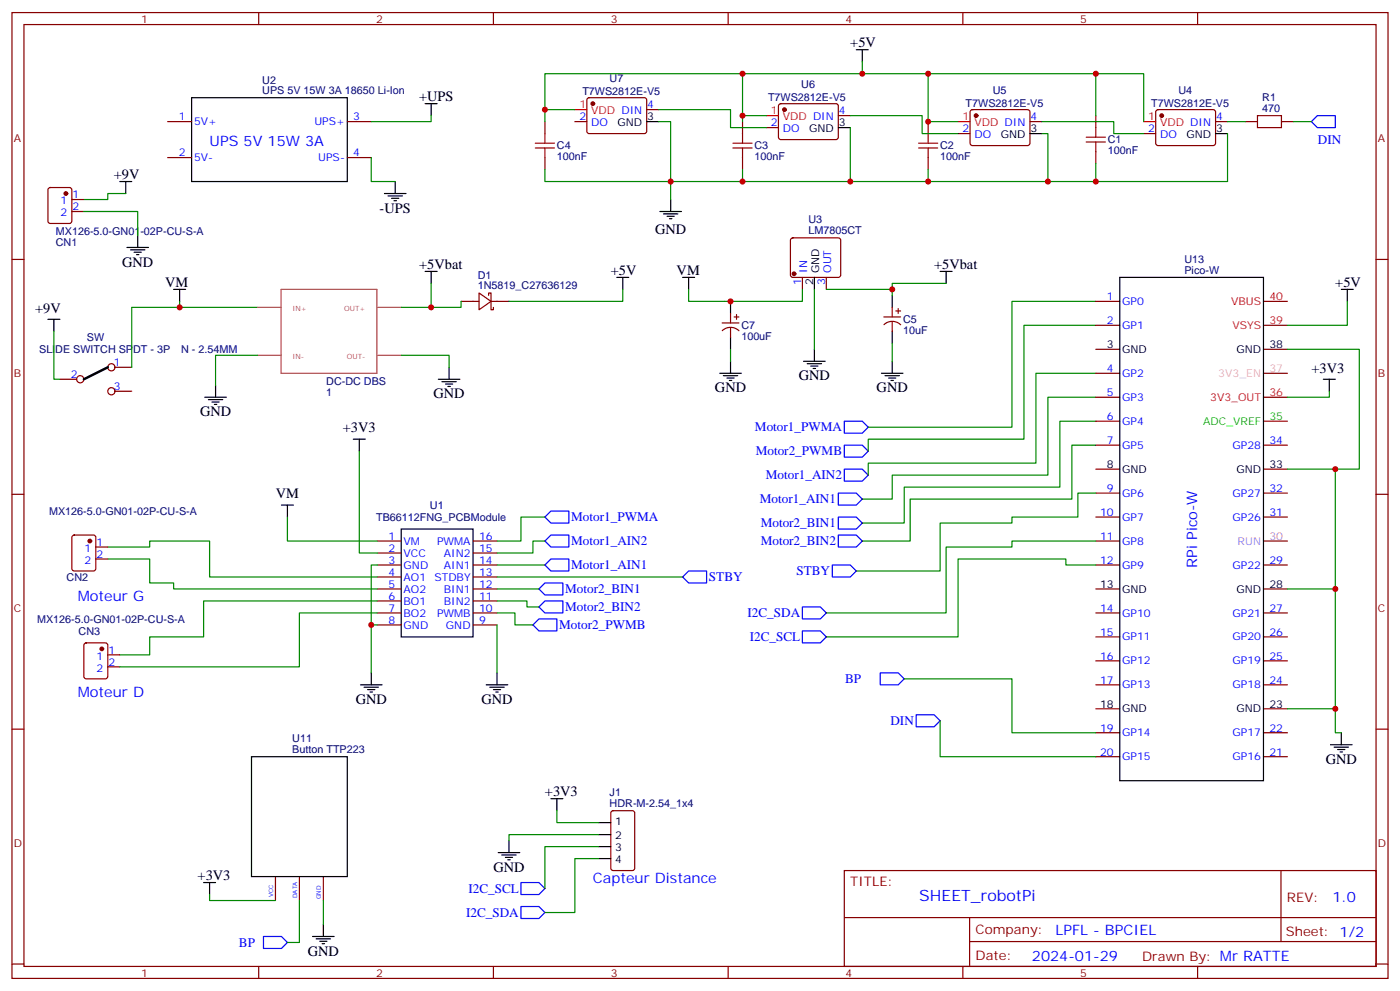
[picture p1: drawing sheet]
<svg xmlns="http://www.w3.org/2000/svg" width="412mm" height="292mm" viewBox="0 0 412 292" stroke-linecap="round" stroke-linejoin="round" font-family="sans-serif">
<g fill="none" stroke="#870000" stroke-width=".35">
<path d="M3.5 3.7h405.4v284.3h-405.4zM7.1 7.2h398.2v277.3h-398.2zM76.2 3.7v3.5M145.3 3.7v3.5M214.5 3.7v3.5M283.6 3.7v3.5M352.8 3.7v3.5M49.4 35.8h7M102.3 35.8h7.1M160.5 35.8v3.5M169.3 35.8h3.6M173.1 29l.5-.2h16.5l.4 .7-.1 9.4-.6 .4h-16.5l-.4-.7v-9.1z"/>
<path d="M190.5 32.3h3.5M218.7 35.8v3.5M225.8 37.6h3.5M229.5 30.7l.5-.2 16.5 .1 .4 .6v9.5l-.7 .4-16.5-.1-.4-.6v-9.2zM246.9 34h3.6M273.4 35.8v3.5M282.2 39.3h3.6M286 32.5l.5-.2h16.5l.4 .7-.1 9.4-.6 .5-16.5-.1-.4-.6v-9.2zM303.4 35.8h3.5M322.8 34v3.6M336.9 39.3h3.5M340.7 32.5l.4-.2h16.5l.5 .7-.1 9.4-.6 .5-16.5-.1-.5-.6v-9.2z"/>
<path d="M358.1 35.8h3.5M366.9 35.8h3.5M377.5 35.8h3.5M14.3 55.4l.5-.2h5.7l.6 .4 .1 9.5-.5 .6-5.9 .1-.6-.5-.1-9.4zM21.2 58.7h3.5M49.4 46.4h7M102.3 46.4h7.1M160.5 46.4v3.5M218.7 46.4v3.5M273.4 46.4v3.5M322.8 44.6v3.6M3.5 76.4h3.6"/>
<path d="M21.2 62.3h3.5M233.1 70.2l.4-.2h13.4l.5 .2 .2 .5v10.3l-.2 .5-.5 .2h-13.4l-.5-.3-.2-.4v-10.3zM405.3 76.4h3.6M135.8 88.7h5.3M141.1 86.3l3.5 2.4-3.5 2.5zM143.9 87v-.7h.7v4.9h.7v-.7M144.6 88.7h5.3M212.7 95.1h5M212.8 97.3a3.5 3.5 0 0 1 4.9 .1M215.2 92.3v2.8M215.2 96.5v2.8M216.3 93.3h1.4"/>
<path d="M217 92.6v1.4M236.4 81.7v3.5M243.4 81.7v3.5M260.3 93.3h5M260.4 95.6a3.5 3.5 0 0 1 4.9 0M262.8 90.5v2.8M262.8 94.7v2.8M263.9 91.5h1.4M264.6 90.8v1.5M322.8 88.7h7M322.8 95.8h7M372.2 88.7h7"/>
<path d="M372.2 95.8h7M17.6 111.7h5M33.9 108.1h4.9M33.9 115.2h4.9M322.8 102.8h7M322.8 109.9h7M322.8 116.9h7M372.2 102.8h7M372.2 109.9h7M372.2 116.9h7M322.8 124h7M322.8 131.1h7"/>
<path d="M322.8 138.1h7M372.2 124h7M372.2 131.1h7M372.2 138.1h7M3.5 145.5h3.6M21.4 157.7l.5-.2h5.6l.7 .4v9.5l-.4 .6-5.9 .1-.7-.5v-9.4zM111.1 159.3h7.1M139.3 159.3h7.1M322.8 159.3h7M322.8 145.2h7M322.8 152.2h7M372.2 159.3h7"/>
<path d="M372.2 145.2h7M372.2 152.2h7M405.3 145.5h3.6M28.2 161h3.5M28.2 164.6h3.5M111.1 162.8h7.1M111.1 166.3h7.1M111.1 169.9h7.1M111.1 173.4h7.1M111.1 176.9h7.1M139.3 162.8h7.1M139.3 166.3h7.1"/>
<path d="M139.3 169.9h7.1M139.3 173.4h7.1M139.3 176.9h7.1M322.8 166.3h7M322.8 173.4h7M372.2 166.3h7M372.2 173.4h7M24.9 189.5l.5-.2h5.6l.7 .4v9.4l-.4 .7h-5.9l-.7-.4v-9.4zM31.7 192.8h3.6M31.7 196.3h3.6M111.1 180.4h7.1M111.1 184h7.1"/>
<path d="M139.3 180.4h7.1M139.3 184h7.1M322.8 180.4h7M322.8 187.5h7M322.8 194.6h7M372.2 180.4h7M372.2 187.5h7M372.2 194.6h7M3.5 214.7h3.6M322.8 201.6h7M322.8 208.7h7M322.8 215.7h7"/>
<path d="M372.2 201.6h7M372.2 208.7h7M372.2 215.7h7M405.3 214.7h3.6M180.2 238.9l.4-.2h5.7l.6 .4 .1 16.5-.5 .6-5.9 .1-.6-.5-.1-16.4zM322.8 222.8h7M372.2 222.8h7M81.1 258.1v7M88.2 258.1v7M95.2 258.1v7M248.7 256.3h156.6v28.2h-156.6zM377.3 256.3v20.9"/>
<path d="M248.7 270.1h156.5M285.6 277.2h119.6M285.6 270.1v14.2M3.5 283.8h3.6M76.2 284.5v3.5M145.3 284.5v3.5M214.5 284.5v3.5M283.6 284.5v3.5M352.8 284.5v3.5M405.3 283.8h3.6"/>
<circle cx="23.6" cy="111.7" r="1.06"/>
<circle cx="32.8" cy="115.2" r="1.06"/>
<circle cx="32.8" cy="108.1" r="1.06"/>
</g>
<g fill="none" stroke="#000" stroke-width=".35">
<path d="M252.2 14.6h3.6M254 14.6v3.6M56.4 28.8h45.9v24.6h-45.9zM125.2 30.5h3.6M127 30.5v3.5M190.5 35.8h3.5M246.9 37.6h3.6M303.4 39.3h3.5M358.1 39.3h3.5M35.3 53.4h3.5M37 53.4v3.6M113.2 57h6.4"/>
<path d="M114.3 57.7h4.2M115.4 58.4h2.1M116.1 59.1h.7M116.4 53.4v3.6M197.6 58.7v3.6M37.4 72.8h6.3M38.5 73.6h4.2M39.5 74.3h2.1M40.2 75h.7M40.6 69.3v3.5M125.2 79.9h3.6M127 79.9v3.5"/>
<path d="M194.4 62.3h6.3M195.4 63h4.3M196.5 63.7h2.1M197.2 64.4h.7M276.9 79.9h3.6M278.7 79.9v3.5M14.1 94h3.5M15.9 94v3.5M51.2 85.2h3.5M52.9 85.2v3.5M181.7 81.7h3.5M183.4 81.7v3.5"/>
<path d="M201.1 81.7h3.5M202.8 81.7v3.5M215.2 88.7v3.6M215.2 99.3v3.5M239.9 81.7v3.5M262.8 87v3.5M262.8 97.5v3.6M329.8 81.7h42.4v148.1h-42.4zM395.1 85.2h3.5M396.9 85.2v3.5M60.3 116.9h6.4M61.4 117.7h4.2"/>
<path d="M62.4 118.4h2.2M63.1 119.1h.8M63.5 113.4v3.5M129.1 111.7h6.4M130.2 112.4h4.2M131.2 113.1h2.1M131.9 113.8h.7M132.3 108.1v3.6M212 109.9h6.4M213.1 110.6h4.2M214.1 111.3h2.2M214.8 112h.7"/>
<path d="M215.2 106.4v3.5M236.7 106.4h6.4M237.8 107.1h4.2M238.8 107.8h2.1M239.5 108.5h.7M239.9 102.8v3.6M259.6 109.9h6.4M260.7 110.6h4.2M261.8 111.3h2.1M262.5 112h.7M262.8 106.4v3.5M389.8 111.7h3.5"/>
<path d="M391.6 111.7v3.5M104.1 129.3h3.5M105.8 129.3v3.5M82.9 148.7h3.5M84.7 148.7v3.5M118.2 155.8h21.1v31.7h-21.1zM109.4 198.1v3.5M146.4 198.1v3.5M106.2 201.6h6.3M107.2 202.3h4.3M108.3 203h2.1M109 203.7h.7"/>
<path d="M143.2 201.6h6.4M144.3 202.3h4.2M145.3 203h2.2M146 203.7h.8M391.9 219.3h6.4M393 220h4.2M395.1 215.7v3.6M74.1 222.8h28.2v35.3h-28.2zM162.3 235.1h3.5M164 235.1v3.6M394.1 220.7h2.1M394.8 221.4h.7"/>
<path d="M60 259.8h3.5M61.7 259.8v3.5M146.8 251h6.3M147.8 251.7h4.2M148.9 252.4h2.1M149.6 253.1h.7M149.9 247.5v3.5M176.4 242.2h3.5M176.4 245.7h3.5M176.4 249.2h3.5M176.4 252.8h3.5M92.1 275.7h6.3"/>
<path d="M93.1 276.4h4.3M94.2 277.1h2.1M94.9 277.8h.7M95.2 272.2v3.5"/>
</g>
<g fill="none" stroke="#008700" stroke-width=".35">
<path d="M254 18.2v3.5M127 34v1.8h-17.6M160.5 32.3h8.8M194 35.8h3.6v22.9M194 32.3h21.2v5.3h10.6M218.7 21.7h-58.2v14.1M218.7 34h7.1M250.5 34h21.1v5.3h10.6M250.5 37.6v15.8M273.4 21.7h-54.7v14.1M306.9 35.8h21.2v3.5h8.8M306.9 39.3h1.8v14.1"/>
<path d="M322.8 34v-12.3h14.1v14.1M322.8 21.7h-49.4v14.1h8.8M361.6 39.3v14.1h-201.1v-3.5M361.6 35.8h5.3M381 35.8h5.3M37 57h-5.3v1.7h-7M109.4 46.4v7h7M218.7 49.9v3.5M273.4 49.9v3.5M322.8 48.2v5.2M24.7 62.3h15.9v7M15.9 97.5v14.2h1.7"/>
<path d="M52.9 88.7v1.8h22.9M52.9 90.5h-14.1v17.6M127 83.4v7.1M135.8 88.7v1.8h-17.6M183.4 85.2v3.5h-33.5M202.8 85.2v3.5h33.6v-3.5M239.9 85.2v17.6M243.4 85.2h19.4v1.8M278.7 83.4h-15.9v1.8M322.8 88.7h-24.7v37.1h-42.3M322.8 95.8h-21.2v33.5h-45.8v3.5M396.9 88.7v7.1h-17.7"/>
<path d="M75.8 104.6h-12.3v8.8M118.2 104.6h14.1v3.5M215.2 102.8v3.6M262.8 101.1v5.3M322.8 109.9h-17.6v26.4h-49.4v3.6M322.8 116.9h-14.1v23h-45.9v7h-8.8M379.2 102.8h21.2v35.3h-7.1M391.6 115.2v1.7h-12.4M105.8 132.8v30h5.3M322.8 124h-10.6v19.4h-45.9v10.6h-12.3M322.8 131.1h-7.1v15.8h-47.6v12.4h-14.1M379.2 138.1h14.1v35.3h-14.1"/>
<path d="M84.7 152.2v7.1h26.4M160.5 152.2h-7v7.1h-7.1M160.5 159.3h-3.5v3.5h-10.6M322.8 145.2h-5.3v7h-19.4v1.8h-21.2v14.1h-24.7M322.8 159.3h-24.7v1.7h-19.4v19.4h-35.3M31.7 161h12.4v-1.7h17.6v10.6h49.4M31.7 164.6h12.4v7h7.1v1.8h59.9M111.1 176.9h-51.1v10.6h-15.9v5.3h-8.8M111.1 166.3h-1.7v17.7M146.4 176.9h8.8v1.8h3.5M146.4 173.4h12.3M146.4 166.3h14.1"/>
<path d="M146.4 169.9h54.7M322.8 166.3h-8.8v-1.7h-31.8v22.9h-38.8M393.3 173.4v35.3h-14.1M111.1 184h-1.7v14.1M111.1 180.4h-22.9v15.9h-52.9M146.4 180.4h5.3v3.6h5.3M146.4 184v14.1M266.3 199.8h31.8v15.9h24.7M276.9 212.2v10.6h45.9M393.3 208.7v7h1.8M164 238.7v3.5h12.4M176.4 245.7h-26.5v1.8"/>
<path d="M176.4 249.2h-15.9v12.4M176.4 252.8h-7.1v15.8h-8.8M61.7 263.3v1.8h19.4M88.2 265.1v12.4h-3.5M95.2 265.1v7.1"/>
</g>
<g fill="none" stroke="#00f" stroke-width=".35">
<path d="M386.3 35.8l1.8-1.8h5.2v3.6h-5.2zM248.7 131.1h5.3l1.8 1.7-1.8 1.8h-5.3zM248.7 138.1h5.3l1.8 1.8-1.8 1.7h-5.3zM248.7 124h5.3l1.8 1.8-1.8 1.7h-5.3zM160.5 152.2l1.8-1.7h5.3v3.5h-5.3zM160.5 159.3l1.8-1.8h5.3v3.5h-5.3zM246.9 152.2h5.3l1.8 1.8-1.8 1.8h-5.3zM246.9 157.5h5.3l1.8 1.8-1.8 1.7h-5.3zM246.9 145.2h5.3l1.8 1.7-1.8 1.8h-5.3zM158.7 173.4l1.8-1.8h5.3v3.6h-5.3zM158.7 178.7l1.8-1.8h5.3v3.5h-5.3zM160.5 166.3l1.8-1.7h5.3v3.5h-5.3z"/>
<path d="M201.1 169.9l1.7-1.8h5.3v3.5h-5.3zM236.4 178.7h5.3l1.7 1.7-1.7 1.8h-5.3zM245.2 166.3h5.3l1.7 1.8-1.7 1.8h-5.3zM157 184l1.7-1.8h5.3v3.5h-5.3zM236.4 185.7h5.3l1.7 1.8-1.7 1.8h-5.3zM259.3 198.1h5.3l1.7 1.7-1.7 1.8h-5.3zM269.9 210.4h5.3l1.7 1.8-1.7 1.8h-5.3zM153.5 259.8h5.2l1.8 1.8-1.8 1.7h-5.2zM77.6 275.7h5.3l1.8 1.8-1.8 1.7h-5.3zM153.5 266.9h5.2l1.8 1.7-1.8 1.8h-5.2z"/>
</g>
<g fill="#870000" stroke="#870000" stroke-width=".35">
<circle cx="174.6" cy="30.5" r=".53"/>
<circle cx="231.1" cy="32.3" r=".53"/>
<circle cx="287.5" cy="34" r=".53"/>
<circle cx="342.2" cy="34" r=".53"/>
<circle cx="19.4" cy="57" r=".53"/>
<circle cx="26.5" cy="159.3" r=".53"/>
<circle cx="30" cy="191" r=".53"/>
<circle cx="233.9" cy="80.6" r=".53"/>
</g>
<path d="M169.3 32.3h3.6M225.8 34h3.5M282.2 35.8h3.6M336.9 35.8h3.5" fill="none" stroke="#f00" stroke-width=".35"/>
<g fill="none" stroke="#a10000" stroke-width=".35">
<path d="M160.5 39.3v2.9M218.7 39.3v2.9M273.4 39.3v2.9M322.8 37.6v2.8M370.4 34h7.1v3.6h-7.1zM157.7 43.6h5.6M157.7 42.2h5.6M160.5 43.6v2.8M215.9 43.6h5.6M215.9 42.2h5.6M218.7 43.6v2.8M270.6 43.6h5.6"/>
<path d="M270.6 42.2h5.6M273.4 43.6v2.8M320 41.8h5.6M320 40.4h5.6M322.8 41.8v2.8"/>
</g>
<path d="M75.8 90.5h7M82.8 85.2h28.2v24.7h-28.2zM111.2 90.5h7M75.8 104.6h7M111.2 104.6h7" fill="none" stroke="#a64a4a" stroke-width=".35"/>
<path d="M31.7 108.1l-7 3.6" fill="none" stroke="#000" stroke-width=".71"/>
<g fill="#c00">
<circle cx="109.4" cy="184" r=".88"/>
<circle cx="322.8" cy="21.7" r=".88"/>
<circle cx="273.4" cy="21.7" r=".88"/>
<circle cx="218.7" cy="21.7" r=".88"/>
<circle cx="160.5" cy="32.3" r=".88"/>
<circle cx="254" cy="21.7" r=".88"/>
<circle cx="197.6" cy="53.4" r=".88"/>
<circle cx="322.8" cy="53.4" r=".88"/>
<circle cx="218.7" cy="53.4" r=".88"/>
<circle cx="273.4" cy="53.4" r=".88"/>
<circle cx="273.4" cy="35.8" r=".88"/>
<circle cx="218.7" cy="34" r=".88"/>
<circle cx="393.3" cy="173.4" r=".88"/>
<circle cx="393.3" cy="208.7" r=".88"/>
<circle cx="393.3" cy="138.1" r=".88"/>
<circle cx="52.9" cy="90.5" r=".88"/>
<circle cx="308.7" cy="53.4" r=".88"/>
<circle cx="250.5" cy="53.4" r=".88"/>
<circle cx="127" cy="90.5" r=".88"/>
<circle cx="262.8" cy="85.2" r=".88"/>
<circle cx="215.2" cy="88.7" r=".88"/>
</g>
<text font-size="4.6" fill="#00f" x="270.8" y="265.3">SHEET_robotPi</text>
<g font-size="4.2">
<text x="250.5" y="13.9">+5V</text>
<text x="123.5" y="29.8">+UPS</text>
<text x="33.5" y="52.7">+9V</text>
<text x="111.8" y="62.6">-UPS</text>
<text x="193" y="69">GND</text>
<text x="36" y="78.5">GND</text>
<text x="123.5" y="79.2">+5Vbat</text>
<text x="179.9" y="81">+5V</text>
<text x="199.3" y="81">VM</text>
<text x="275.2" y="79.2">+5Vbat</text>
<text x="48.7" y="84.5">VM</text>
<text x="393.3" y="84.5">+5V</text>
<text x="10.3" y="92.1">+9V</text>
<text x="235.3" y="112">GND</text>
<text x="386.3" y="109.9">+3V3</text>
<text x="127.7" y="117.3">GND</text>
<text x="210.6" y="115.5">GND</text>
<text x="258.2" y="115.5">GND</text>
<text x="58.9" y="122.6">GND</text>
<text x="101" y="127.2">+3V3</text>
<text x="81.3" y="146.6">VM</text>
<text x="104.8" y="207.3">GND</text>
<text x="141.8" y="207.3">GND</text>
<text x="390.5" y="224.9">GND</text>
<text x="160.5" y="234.4">+3V3</text>
<text x="145.3" y="256.6">GND</text>
<text x="58.2" y="259.1">+3V3</text>
<text x="90.7" y="281.3">GND</text>
</g>
<g font-size="4.2" fill="#00f">
<text x="61.7" y="42.9">UPS 5V 15W 3A</text>
<text x="352.6" y="167.1" transform="rotate(-90 352.6 167.1)">RPi Pico-W</text>
<text x="22.9" y="176.9">Moteur G</text>
<text x="22.9" y="205.1">Moteur D</text>
<text x="174.6" y="259.8">Capteur Distance</text>
<text x="392.5" y="265.6">1.0</text>
<text x="310.9" y="275.1">LPFL - BPCIEL</text>
<text x="304" y="282.9">2024-01-29</text>
</g>
<g font-size="3.9" fill="#00f">
<text x="388.2" y="42.3">DIN</text>
<text x="222.4" y="127">Motor1_PWMA</text>
<text x="222.6" y="134.1">Motor2_PWMB</text>
<text x="225.6" y="141.1">Motor1_AIN2</text>
<text x="223.8" y="148.2">Motor1_AIN1</text>
<text x="168.3" y="153.5">Motor1_PWMA</text>
<text x="224.1" y="155.2">Motor2_BIN1</text>
<text x="168.3" y="160.5">Motor1_AIN2</text>
<text x="224.1" y="160.5">Motor2_BIN2</text>
<text x="168.3" y="167.6">Motor1_AIN1</text>
<text x="208.8" y="171.1">STBY</text>
<text x="234.6" y="169.3">STBY</text>
<text x="166.5" y="174.6">Motor2_BIN1</text>
<text x="166.5" y="179.8">Motor2_BIN2</text>
<text x="164.7" y="185.2">Motor2_PWMB</text>
<text x="220.2" y="181.7">I2C_SDA</text>
<text x="220.9" y="188.8">I2C_SCL</text>
<text x="249" y="201">BP</text>
<text x="262.3" y="213.5">DIN</text>
<text x="138" y="262.8">I2C_SCL</text>
<text x="137.3" y="269.9">I2C_SDA</text>
<text x="70.4" y="278.7">BP</text>
</g>
<g font-size="3.9" fill="#800">
<text x="250.5" y="260.9">TITLE:</text>
<text x="379.1" y="265.6">REV:</text>
<text x="287.4" y="275.1">Company:</text>
<text x="378.7" y="275.7">Sheet: 1/2</text>
<text x="287.4" y="282.8">Date:</text>
<text x="336.4" y="282.8">Drawn By: Mr RATTE</text>
</g>
<g font-size="3.2" fill="#800">
<text x="41.6" y="6.7">1</text>
<text x="110.8" y="6.7">2</text>
<text x="179.9" y="6.7">3</text>
<text x="249.1" y="6.7">4</text>
<text x="318.2" y="6.7">5</text>
<text x="4.1" y="41.8">A</text>
<text x="405.9" y="41.8">A</text>
<text x="4.1" y="110.9">B</text>
<text x="405.9" y="110.9">B</text>
<text x="4.1" y="180.1">C</text>
<text x="405.9" y="180.1">C</text>
<text x="4.1" y="249.2">D</text>
<text x="405.9" y="249.2">D</text>
<text x="41.6" y="287.5">1</text>
<text x="110.8" y="287.5">2</text>
<text x="179.9" y="287.5">3</text>
<text x="249.1" y="287.5">4</text>
<text x="318.2" y="287.5">5</text>
</g>
<g font-size="3.2" fill="#000080">
<text x="77.3" y="27.7">UPS 5V 15W 3A 18650 Li-Ion</text>
<text x="77.3" y="24.7">U2</text>
<text x="171.5" y="28.1">T7WS2812E-V5</text>
<text x="179.6" y="24.3">U7</text>
<text x="226.2" y="29.9">T7WS2812E-V5</text>
<text x="236" y="26">U6</text>
<text x="292.5" y="27.8">U5</text>
<text x="347.1" y="27.8">U4</text>
<text x="371.8" y="29.8">R1</text>
<text x="284.4" y="31.6">T7WS2812E-V5</text>
<text x="339.1" y="31.6">T7WS2812E-V5</text>
<text x="371.8" y="33">470</text>
<text x="164" y="47.2">100nF</text>
<text x="164" y="44">C4</text>
<text x="222.2" y="47.2">100nF</text>
<text x="222.2" y="44">C3</text>
<text x="276.9" y="47.2">100nF</text>
<text x="276.9" y="44">C2</text>
<text x="326.3" y="45.4">100nF</text>
<text x="326.3" y="42.2">C1</text>
<text x="238.1" y="65.6">U3</text>
<text x="16.5" y="69.3">MX126-5.0-GN01-02P-CU-S-A</text>
<text x="238.1" y="69">LM7805CT</text>
<text x="16.5" y="72.5">CN1</text>
<text x="348.9" y="77.4">U13</text>
<text x="140.8" y="82">D1</text>
<text x="348.9" y="80.6">Pico-W</text>
<text x="140.8" y="85.2">1N5819_C27636129</text>
<text x="266" y="95.1">C5</text>
<text x="25.6" y="100.5">SW</text>
<text x="218.4" y="100.2">100uF</text>
<text x="218.4" y="96.9">C7</text>
<text x="266" y="98.5">10uF</text>
<text x="11.5" y="104">SLIDE SWITCH SPDT - 3P</text>
<text x="53.3" y="104">N - 2.54MM</text>
<text x="96.1" y="113.4">DC-DC DBS</text>
<text x="96.1" y="116.6">1</text>
<text x="126.7" y="149.9">U1</text>
<text x="14.4" y="151.5">MX126-5.0-GN01-02P-CU-S-A</text>
<text x="110.8" y="153.3">TB66112FNG_PCBModule</text>
<text x="19.6" y="170.9">CN2</text>
<text x="10.9" y="183.3">MX126-5.0-GN01-02P-CU-S-A</text>
<text x="23.2" y="186.8">CN3</text>
<text x="86.1" y="221.7">Button TTP223</text>
<text x="86.1" y="218.5">U11</text>
<text x="179.6" y="237.6">HDR-M-2.54_1x4</text>
<text x="179.6" y="234.3">J1</text>
</g>
<g font-size="3.2" fill="#00f">
<text x="52.7" y="35.5">1</text>
<text x="104.1" y="35.5">3</text>
<text x="170.7" y="35.5">2</text>
<text x="190.7" y="31.9">4</text>
<text x="247.1" y="33.7">4</text>
<text x="303.6" y="35.5">4</text>
<text x="358.2" y="35.5">4</text>
<text x="57.1" y="36.9">5V+</text>
<text x="92.6" y="36.9">UPS+</text>
<text x="174.2" y="37.2">DO</text>
<text x="227.1" y="37.2">2</text>
<text x="230.6" y="39">DO</text>
<text x="283.6" y="39">2</text>
<text x="287.1" y="40.7">DO</text>
<text x="338.2" y="39">2</text>
<text x="341.7" y="40.7">DO</text>
<text x="52.7" y="46">2</text>
<text x="57.1" y="47.4">5V-</text>
<text x="93.8" y="47.4">UPS-</text>
<text x="104.1" y="46">4</text>
<text x="21.3" y="58.4">1</text>
<text x="17.8" y="60.1">1</text>
<text x="17.8" y="63.7">2</text>
<text x="21.3" y="61.9">2</text>
<text x="236" y="83.9" transform="rotate(-90 236 83.9)">1</text>
<text x="237.8" y="80.4" transform="rotate(-90 237.8 80.4)">IN</text>
<text x="243.1" y="83.9" transform="rotate(-90 243.1 83.9)">3</text>
<text x="244.8" y="80.4" transform="rotate(-90 244.8 80.4)">OUT</text>
<text x="326.1" y="88.4">1</text>
<text x="330.6" y="89.8">GP0</text>
<text x="326.1" y="95.4">2</text>
<text x="330.6" y="96.8">GP1</text>
<text x="33.5" y="107.8">1</text>
<text x="20.9" y="111.3">2</text>
<text x="326.1" y="109.5">4</text>
<text x="330.6" y="110.9">GP2</text>
<text x="33.5" y="114.8">3</text>
<text x="326.1" y="116.6">5</text>
<text x="330.6" y="118">GP3</text>
<text x="326.1" y="123.6">6</text>
<text x="330.6" y="125.1">GP4</text>
<text x="326.1" y="130.7">7</text>
<text x="373.9" y="130.7">34</text>
<text x="330.6" y="132.1">GP5</text>
<text x="363.1" y="132.1">GP28</text>
<text x="326.1" y="144.8">9</text>
<text x="330.6" y="146.2">GP6</text>
<text x="363.1" y="146.2">GP27</text>
<text x="373.9" y="144.8">32</text>
<text x="324.1" y="151.9">10</text>
<text x="330.6" y="153.3">GP7</text>
<text x="363.1" y="153.3">GP26</text>
<text x="373.9" y="151.9">31</text>
<text x="28.4" y="160.7">1</text>
<text x="114.4" y="158.9">1</text>
<text x="118.9" y="160.3">VM</text>
<text x="128.7" y="160.3">PWMA</text>
<text x="141.1" y="158.9">16</text>
<text x="324.1" y="158.9">11</text>
<text x="330.6" y="160.3">GP8</text>
<text x="24.9" y="162.5">1</text>
<text x="24.9" y="166">2</text>
<text x="28.4" y="164.2">2</text>
<text x="114.4" y="162.5">2</text>
<text x="114.4" y="166">3</text>
<text x="118.9" y="163.9">VCC</text>
<text x="118.9" y="167.4">GND</text>
<text x="130.8" y="167.4">AIN1</text>
<text x="130.8" y="163.9">AIN2</text>
<text x="141.1" y="166">14</text>
<text x="141.1" y="162.5">15</text>
<text x="324.1" y="166">12</text>
<text x="330.6" y="167.4">GP9</text>
<text x="363.1" y="167.4">GP22</text>
<text x="373.9" y="166">29</text>
<text x="114.4" y="169.5">4</text>
<text x="114.4" y="173">5</text>
<text x="118.9" y="170.9">AO1</text>
<text x="127.9" y="170.9">STDBY</text>
<text x="141.1" y="173">12</text>
<text x="141.1" y="169.5">13</text>
<text x="114.4" y="176.6">6</text>
<text x="118.9" y="174.4">AO2</text>
<text x="118.9" y="178">BO1</text>
<text x="130.7" y="178">BIN2</text>
<text x="130.7" y="174.4">BIN1</text>
<text x="141.1" y="176.6">11</text>
<text x="114.4" y="180.1">7</text>
<text x="114.4" y="183.6">8</text>
<text x="118.9" y="181.5">BO2</text>
<text x="118.9" y="185">GND</text>
<text x="128.7" y="181.5">PWMB</text>
<text x="131.4" y="185">GND</text>
<text x="141.1" y="183.6">9</text>
<text x="141.1" y="180.1">10</text>
<text x="324.1" y="180.1">14</text>
<text x="330.6" y="181.5">GP10</text>
<text x="363.1" y="181.5">GP21</text>
<text x="373.9" y="180.1">27</text>
<text x="324.1" y="187.1">15</text>
<text x="330.6" y="188.6">GP11</text>
<text x="363.1" y="188.6">GP20</text>
<text x="373.9" y="187.1">26</text>
<text x="28.4" y="194.2">1</text>
<text x="28.4" y="197.7">2</text>
<text x="31.9" y="192.4">1</text>
<text x="31.9" y="196">2</text>
<text x="324.1" y="194.2">16</text>
<text x="330.6" y="195.6">GP12</text>
<text x="363.1" y="195.6">GP19</text>
<text x="373.9" y="194.2">25</text>
<text x="324.1" y="201.3">17</text>
<text x="330.6" y="202.7">GP13</text>
<text x="363.1" y="202.7">GP18</text>
<text x="373.9" y="201.3">24</text>
<text x="324.1" y="215.4">19</text>
<text x="373.9" y="215.4">22</text>
<text x="330.6" y="216.8">GP14</text>
<text x="363.1" y="216.8">GP17</text>
<text x="324.1" y="222.4">20</text>
<text x="330.6" y="223.8">GP15</text>
<text x="363.1" y="223.8">GP16</text>
<text x="373.9" y="222.4">21</text>
</g>
<g font-size="3.2" fill="#f00">
<text x="170.7" y="31.9">1</text>
<text x="174.2" y="33.7">VDD DIN</text>
<text x="227.1" y="33.7">1</text>
<text x="230.6" y="35.5">VDD DIN</text>
<text x="283.6" y="35.5">1</text>
<text x="338.2" y="35.5">1</text>
<text x="287.1" y="37.2">VDD DIN</text>
<text x="341.7" y="37.2">VDD DIN</text>
<text x="362.6" y="89.8">VBUS</text>
<text x="373.9" y="88.4">40</text>
<text x="373.9" y="95.4">39</text>
<text x="363" y="96.8">VSYS</text>
<text x="356.5" y="118">3V3_OUT</text>
<text x="373.9" y="116.6">36</text>
</g>
<g font-size="3.2">
<text x="190.7" y="35.5">3</text>
<text x="181.9" y="37.2">GND</text>
<text x="238.4" y="39">GND</text>
<text x="247.1" y="37.2">3</text>
<text x="294.8" y="40.7">GND</text>
<text x="303.6" y="39">3</text>
<text x="349.5" y="40.7">GND</text>
<text x="358.2" y="39">3</text>
<text x="239.5" y="83.9" transform="rotate(-90 239.5 83.9)">2</text>
<text x="241.3" y="80.4" transform="rotate(-90 241.3 80.4)">GND</text>
<text x="326.1" y="102.5">3</text>
<text x="330.6" y="103.9">GND</text>
<text x="364.2" y="103.9">GND</text>
<text x="373.9" y="102.5">38</text>
<text x="326.1" y="137.8">8</text>
<text x="373.9" y="137.8">33</text>
<text x="330.6" y="139.2">GND</text>
<text x="364.2" y="139.2">GND</text>
<text x="324.1" y="173">13</text>
<text x="373.9" y="173">28</text>
<text x="330.6" y="174.4">GND</text>
<text x="364.2" y="174.4">GND</text>
<text x="324.1" y="208.3">18</text>
<text x="330.6" y="209.7">GND</text>
<text x="364.2" y="209.7">GND</text>
<text x="373.9" y="208.3">23</text>
<text x="181.2" y="242.9">1</text>
<text x="181.2" y="247.1">2</text>
<text x="181.2" y="250.6">3</text>
<text x="181.2" y="254.2">4</text>
</g>
<g font-size="3.2" fill="#f6f">
<text x="358.9" y="110.9">3V3_EN</text>
<text x="373.9" y="109.5">37</text>
</g>
<g font-size="3.2" fill="#0f0">
<text x="354.4" y="125.1">ADC_VREF</text>
<text x="373.9" y="123.6">35</text>
</g>
<g font-size="3.2" fill="#f0f">
<text x="364.6" y="160.3">RUN</text>
<text x="373.9" y="158.9">30</text>
</g>
<g font-size="2.1" fill="#a54b4b">
<text x="86.2" y="91.5">IN+</text>
<text x="101.4" y="91.5">OUT+</text>
<text x="86.2" y="105.6">IN-</text>
<text x="102.2" y="105.6">OUT-</text>
</g>
<g font-size="1.8" fill="#00f">
<text x="80.4" y="264.1" transform="rotate(-90 80.4 264.1)">VCC</text>
<text x="87.5" y="264.4" transform="rotate(-90 87.5 264.4)">DATA</text>
<text x="94.5" y="264.8" transform="rotate(-90 94.5 264.8)">GND</text>
</g>
</svg>
